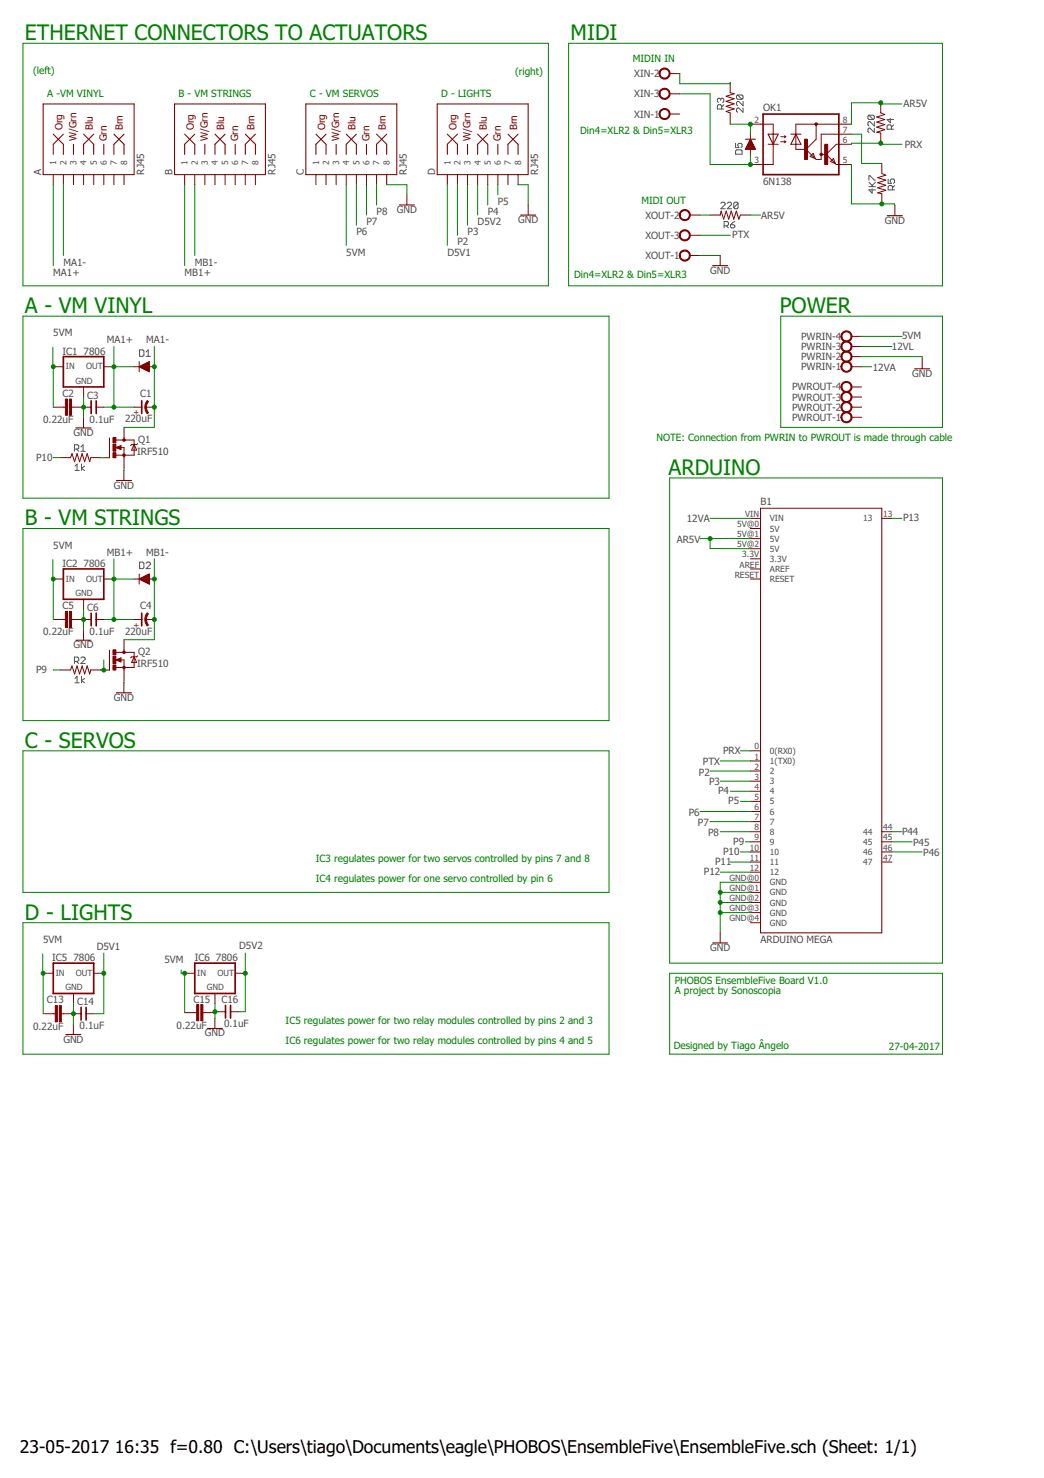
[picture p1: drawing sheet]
<svg xmlns="http://www.w3.org/2000/svg" width="210mm" height="297mm" viewBox="0 0 210 297" stroke-linecap="round" stroke-linejoin="round" font-family="sans-serif">
<g fill="none" stroke="#505050" stroke-width=".2">
<path d="M144.9 20l-.2-.3-.5 .3v.4l.2 .2M144.9 20l.2-.3 .4 .3v.4l-.2 .2M144.9 20v.2M148.3 19.1h.9l.2 .2v.4l-.2 .3M148.3 19.1l-.2 .2v.4l.2 .3h.9M148.3 19.1l.9 .9M145.1 21.9v-.6l-.2-.3h-.5l-.2 .3v.6h1.3M145.5 21l-.4 .5M147.9 30.3l.2-.2h.9l.2 .2v.7h-1.3zM147.9 28.8v.9h.6l-.2-.7 .2-.2h.5l.2 .2v.4l-.2 .3M149.4 20.4v.9l-.9-.9-.4 .2v.4l.2 .3M149.4 21.7v.9l-.9-.9-.4 .2v.5l.2 .2"/>
<path d="M174.7 23.2h.9l.2 .2v.4l-.2 .2M174.7 23.2l-.2 .2v.4l.2 .2h.9M174.7 23.2l.9 .8M174.7 37.5h1.3M174.7 36.6l.9 .9M174.7 36.2v-.9h.2l.9 .9h.2M175.3 38v.8l-.6-.6h1.3M175.8 24.4v.9l-.9-.9h-.2l-.2 .3v.4l.2 .2M175.8 25.8v.8l-.9-.8h-.2l-.2 .2v.4l.2 .2M176 36.6l-.7 .7M178.6 36v.9h.6l-.2-.5 .2-.4h.4l.3 .2v.4l-.3 .3M179 23.8v.9l-.6-.7h1.3"/>
<path d="M179.2 26v-.7l-.2-.2h-.4l-.2 .2v.7h1.3M179.4 38.2v-.7l-.2-.2h-.4l-.2 .2v.7h1.3M179.7 25.1l-.5 .4M179.9 37.3l-.5 .4M144.9 40.9l.2-.3h.5l.2 .3v.2l-.9 .9h.9M145.6 45.4h.6l.3-.2v-.5l-.3-.2h-.6v1.3M146 45.4l.5 .4M146.2 40.9l.3-.3h.4l.2 .3v.2l-.9 .9h.9M146.9 45.2h.6l.2 .4-.2 .2h-.4l-.2-.2zM147.7 44.5l-.8 .7M148.4 40.9v.8l-.2 .3h-.4l-.3-.3M148.4 40.9l-.2-.3h-.4l-.3 .3v.8"/>
<path d="M148.4 40.9l-.9 .8M28.1 70.3h.6l.2 .2v.9l-.2 .2h-.6zM29.4 71.6h.8M29.4 70.7l.4-.4v1.3M15 90.3h.6l.2-.3v-.4l-.2-.2h-.6v1.3M15.1 93.7l.4-.4v1.3M15.1 94.6h.8M15.4 90.3l.4 .4M16.3 89.8l.4-.4v1.3M16.3 90.7h.8M16.4 93.3v1.3M17 93.7l-.6 .4 .6 .5"/>
<path d="M28.1 113h.6l.2 .2v.9l-.2 .2h-.6zM29.4 113.2l.2-.2h.4l.2 .2v.2l-.8 .9h.8M15 132.9h.6l.2-.2v-.4l-.2-.2h-.6v1.2M15.1 136.4l.4-.5v1.3M15.1 137.2h.8M15.4 132.9l.4 .4M16.3 132.3l.2-.2h.4l.2 .2v.2l-.8 .8h.8M16.4 135.9v1.3M17 136.4l-.6 .4 .6 .4"/>
</g>
<g fill="none" stroke="#800000" stroke-width=".21">
<path d="M8.7 20.9h18.3v14.2h-18.3zM10.7 27l2 2v2M12.7 27l-2 2v2M14.8 29v2M16.8 27l2 2v2M18.8 27l-2 2v2M20.9 29v2M22.9 27l2 2v2M24.9 27l-2 2v2M35.1 20.9h18.3v14.2h-18.3zM37.1 27l2.1 2v2M39.2 27l-2.1 2v2"/>
<path d="M41.2 29v2M43.2 27l2.1 2v2M45.3 27l-2.1 2v2M47.3 29v2M49.3 27l2.1 2v2M51.4 27l-2.1 2v2M61.5 20.9h18.3v14.2h-18.3zM63.5 27l2.1 2v2M65.6 27l-2.1 2v2M67.6 29v2M69.6 27l2 2v2M71.6 27l-2 2v2"/>
<path d="M73.7 29v2M75.7 27l2 2v2M77.7 27l-2 2v2M87.9 20.9h18.3v14.2h-18.3zM89.9 27l2.1 2v2M92 27l-2.1 2v2M94 29v2M96 27l2.1 2v2M98.1 27l-2.1 2v2M100.1 29v2M102.1 27l2.1 2v2M104.2 27l-2.1 2v2"/>
<path d="M154.4 27h2.1l-1.1 2zM154.4 29h2.1M155.4 27v2M159 27h2M160 27l1 2h-2zM160 27v2M80.3 41.2h3M104.7 43.2h3M143.3 53.4h3M178.4 43.3h3M183.9 74.1h3M15.3 86h3"/>
<path d="M22 88v4M23.4 96.6h3M152.9 102.2h24.4v85.3h-24.4zM15.3 128.7h3M22 130.7v4M23.4 139.2h3M143.3 189.5h3M13.2 207.9h3.1M41.7 206.7h3"/>
</g>
<g fill="none" stroke="#800000" stroke-width=".2">
<path d="M134.6 14.8h2.1M134.6 18.9h2.1M146.8 16.6v2l.8 .2-1.6 .5 1.6 .6-1.6 .5 1.6 .5-1.6 .5 1.6 .5-1.6 .5 .8 .3v2M10.7 35.1v2M12.7 35.1v2M14.8 35.1v2M16.8 35.1v2M18.8 35.1v2M20.9 35.1v2M22.9 35.1v2M24.9 35.1v2M37.1 35.1v2"/>
<path d="M39.2 35.1v2M41.2 35.1v2M43.2 35.1v2M45.3 35.1v2M47.3 35.1v2M49.3 35.1v2M51.4 35.1v2M63.5 35.1v2M65.6 35.1v2M67.6 35.1v2M69.6 35.1v2M71.6 35.1v2"/>
<path d="M73.7 35.1v2M75.7 35.1v2M77.7 35.1v2M81.8 39.2v2M89.9 35.1v2M92 35.1v2M94 35.1v2M96 35.1v2M98.1 35.1v2M100.1 35.1v2M102.1 35.1v2M104.2 35.1v2"/>
<path d="M134.6 22.9h2.1M149.9 28h2M149.9 30h1.9M150 29.8h1.8M150.1 29.7h1.6M150.1 29.6h1.6M150.1 29.5h1.5M150.2 29.4h1.4M150.2 29.3h1.4M150.3 29.2h1.2M150.3 29.1h1.1M150.4 29h1"/>
<path d="M150.5 28.9h.8M150.5 28.8h.8M150.5 28.7h.7M150.6 28.6h.6M150.6 28.5h.5M150.7 28.4h.4M150.7 28.3h.3M150.8 28.2h.2M150.8 28.1h.2M150.9 28h.1M150.9 25h4.5v2M150.9 28l1 2h-2z"/>
<path d="M150.9 27v1M150.9 30v1M155.4 29v4.1h-4.5M157 27.5h1M157 28.5h1M157.7 27.3l.3 .2M157.7 28.3l.3 .2M158 27.5l-.3 .2M158 28.5l-.3 .2M160 29v1h2.1M163.5 30.8l.4 1.1-1-.4zM164.1 25v3l-2 2"/>
<path d="M165.1 31h1M166.1 31l2 2.1h3.1M167.6 31.9l.4 1-1.1-.4zM171.2 27h-6.1v5h-1l-2-2M171.2 25h-11.2v2M171.2 29h-3.1l-2 2M177.1 20.7v2l.8 .3-1.6 .5 1.6 .5-1.6 .5 1.6 .5-1.6 .5 1.6 .6-1.6 .5 .8 .2v2M177.3 32.9v2l.8 .3-1.6 .5 1.6 .5-1.6 .5 1.6 .5-1.6 .5 1.6 .5-1.6 .6 .8 .1v2.1M106.2 41.2v2M138.7 51.4h2M138.7 43.2h2M138.7 47.3h2"/>
<path d="M142.8 43.2h2l.2-.8 .5 1.6 .5-1.6 .5 1.6 .5-1.6 .5 1.6 .5-1.6 .5 1.6 .4-.8h2M144.8 51.4v2M179.9 41.3v2M10.7 73.7h2M16.8 77.8v2M20.9 73.7h2M27 73.7h1M28 72.7v2M28 73.7l2-1v2zM28.1 73.7h1.9M28.2 73.6h1.8M28.3 73.9h1.7"/>
<path d="M28.4 73.9h1.6M28.4 73.5h1.6M28.6 73.4h1.4M28.6 74h1.4M28.8 74.1h1.2M28.8 73.3h1.2M29 73.2h1M29 74.2h1M29.1 74.3h.9M29.1 73.1h.9M29.3 73h.7M29.3 74.4h.7"/>
<path d="M29.5 74.5h.5M29.5 72.9h.5M29.7 72.9h.3M29.7 74.6h.3M29.9 74.7h.1M29.9 72.7h.1M30 73.7h1M171.2 73.7h2M171.2 71.7h2M171.2 69.6h2M171.2 67.6h2M171.2 79.8h2"/>
<path d="M171.2 77.8h2M185.4 72.1v2M10.7 81.8h2.4M12.1 92h2.1l.3-.8 .5 1.6 .5-1.6 .5 1.6 .5-1.6 .5 1.6 .5-1.6 .5 1.6 .2-.8h2.1M14.4 81.8h3.9M16.8 84v2M19.3 81.8h1.6M20.9 92h1.1M23.3 90l1-.4v.8zM23.3 88.4h3.7v3.1h-3.7M24.2 90h.7v4M24.9 94.5v2.1"/>
<path d="M24.9 85.9v2.5M27 89.3l.5 1.2h-1zM27 81.8h1.5M27.7 89.2l-.2 .1h-1l-.3 .3M29.3 81.8h1.7M171.2 81.8h2M171.2 83.9h2M10.7 116.4h2M20.9 116.4h2M27 116.4h1M28 115.4v2M28 116.4l2-1v2"/>
<path d="M28 116.4l2 1M28 116.4h2M28.1 116.3h1.9M28.2 116.5h1.8M28.3 116.2h1.7M28.4 116.6h1.6M28.5 116.1h1.5M28.6 116.7h1.4M28.7 116h1.3M28.7 116.8h1.3M28.8 116h1.2M28.9 116.8h1.1"/>
<path d="M29 115.8h1M29.1 116.9h.9M29.2 115.8h.8M29.3 117h.7M29.4 115.7h.6M29.5 117.1h.5M29.5 115.6h.5M29.6 117.2h.4M29.7 115.5h.3M29.8 117.3h.2M29.9 115.4h.1M30 116.4h1"/>
<path d="M30 117.4h.1M150.9 106.2h2M150.9 116.4h2M150.9 108.2h2M150.9 104.2h2M150.9 110.3h2M150.9 112.3h2M150.9 114.3h2M177.3 104.2h2M10.7 124.5h2.4M12.1 134.6h2.1l.3-.8 .5 1.6 .5-1.6 .5 1.6 .5-1.6 .5 1.6 .5-1.6 .5 1.6 .2-.8h2.1M14.4 124.5h3.9"/>
<path d="M16.8 126.6v2.1M16.8 120.4v2.1M19.3 124.5h1.6M20.9 134.7h1.1M23.3 132.6l1-.4v.8zM23.3 131.1h3.7v3.1h-3.7M24.2 132.6h.7v4.1M24.9 137.2v2M24.9 128.6v2.5M27 124.5h1.5M27 132l.5 1.1h-1zM27.7 131.8l-.2 .2h-1l-.3 .2"/>
<path d="M29.3 124.5h1.7M150.9 152.9h2M150.9 155h2M150.9 157h2M150.9 159h2M150.9 150.9h2M150.9 161.1h2M150.9 163.1h2M150.9 165.1h2M150.9 167.2h2M150.9 169.2h2M150.9 171.2h2"/>
<path d="M150.9 173.2h2M150.9 175.3h2M150.9 177.3h2M150.9 179.3h2M177.3 167.2h2M177.3 169.2h2M177.3 171.2h2M177.3 173.2h2M8.7 195.6h2M14.8 199.7v2M18.8 195.6h2.1M37.1 195.6h2.1"/>
<path d="M43.2 199.7v2M47.3 195.6h2M144.8 187.5v2M150.9 185.4h2M150.9 181.4h2M150.9 183.4h2M8.7 203.7h2.4M12.3 203.7h4M14.8 205.9v2M17.3 203.7h1.5M37.1 203.5h2.5M40.8 203.5h2.4"/>
<path d="M43.2 204.7v2M43.8 203.3h1.5M46.4 203.3h1.5"/>
</g>
<path d="M24.2 89.7l-.7 .3 .7 .2v-.2h-.2M24.2 132.4l-.7 .2 .7 .2v-.2h-.2" fill="none" stroke="#800000" stroke-width=".25"/>
<g fill="#800000" stroke="#800000" stroke-width=".2">
<path d="M29.6 80.5l.2 .2-.4 1.1h-.3l.2-.8z" fill-rule="evenodd"/>
<path d="M29.1 81.8h.4v.6l.3 .6-.2 .1-.4-.7z" fill-rule="evenodd"/>
<path d="M163.9 24.8h.4v.3h-.4z" fill-rule="evenodd"/>
<path d="M164.9 30.9h.4v.3h-.4z" fill-rule="evenodd"/>
<path d="M132.9 22.1a1.11 1.11 0 0 1 1.7 .3 1.11 1.11 0 0 1-.7 1.6 1.11 1.11 0 0 1-1.4-1.1h.2a.92 .92 0 0 1 1.3-.8 .92 .92 0 0 1 .2 1.5 .92 .92 0 0 1-1.5-.4v-.3h-.2v-.3z" fill-rule="evenodd"/>
<path d="M132.9 13.9a1.11 1.11 0 0 1 1.7 .4 1.11 1.11 0 0 1-.7 1.6 1.11 1.11 0 0 1-1.4-1.1h.2a.92 .92 0 0 1 1.3-.9 .92 .92 0 0 1 .2 1.6 .92 .92 0 0 1-1.5-.5v-.2h-.2v-.3z" fill-rule="evenodd"/>
<path d="M132.9 18a1.11 1.11 0 0 1 1.7 .3 1.11 1.11 0 0 1-.7 1.6 1.11 1.11 0 0 1-1.4-1h.2a.92 .92 0 0 1 1.3-.9 .92 .92 0 0 1 .2 1.5 .92 .92 0 0 1-1.5-.4v-.2h-.2v-.4z" fill-rule="evenodd"/>
<path d="M136.9 50.5a1.11 1.11 0 0 1 1.8 .3 1.11 1.11 0 0 1-.7 1.6 1.11 1.11 0 0 1-1.4-1h.2a.91 .91 0 0 1 1.2-.9 .91 .91 0 0 1 .3 1.5 .91 .91 0 0 1-1.5-.4v-.2h-.2v-.4z" fill-rule="evenodd"/>
<path d="M136.9 42.4a1.11 1.11 0 0 1 1.8 .3 1.11 1.11 0 0 1-.7 1.6 1.11 1.11 0 0 1-1.4-1.1h.2a.92 .92 0 0 1 1.3-.8 .92 .92 0 0 1 .2 1.5 .92 .92 0 0 1-1.5-.4v-.3h-.2z" fill-rule="evenodd"/>
<path d="M136.9 46.4a1.11 1.11 0 0 1 1.8 .4 1.11 1.11 0 0 1-.7 1.6 1.11 1.11 0 0 1-1.4-1.1h.2a.91 .91 0 0 1 1.2-.9 .91 .91 0 0 1 .3 1.5 .91 .91 0 0 1-1.5-.4v-.2h-.2v-.3z" fill-rule="evenodd"/>
<path d="M169.5 72.9a1.11 1.11 0 0 1 1.7 .3 1.11 1.11 0 0 1-.7 1.6 1.11 1.11 0 0 1-1.4-1.1h.2a.91 .91 0 0 1 1.2-.9 .91 .91 0 0 1 .3 1.6 .91 .91 0 0 1-1.5-.4v-.3h-.2v-.3z" fill-rule="evenodd"/>
<path d="M169.5 70.8a1.11 1.11 0 0 1 1.7 .3 1.11 1.11 0 0 1-.7 1.6 1.11 1.11 0 0 1-1.4-1h.2a.91 .91 0 0 1 1.2-.9 .91 .91 0 0 1 .3 1.5 .91 .91 0 0 1-1.5-.4v-.2h-.2v-.3z" fill-rule="evenodd"/>
<path d="M169.5 68.8a1.11 1.11 0 0 1 1.7 .3 1.11 1.11 0 0 1-.7 1.6 1.11 1.11 0 0 1-1.4-1.1h.2a.91 .91 0 0 1 1.2-.8 .91 .91 0 0 1 .3 1.5 .91 .91 0 0 1-1.5-.4v-.3h-.2v-.3z" fill-rule="evenodd"/>
<path d="M169.5 66.8a1.11 1.11 0 0 1 1.7 .3 1.11 1.11 0 0 1-.7 1.6 1.11 1.11 0 0 1-1.4-1.1h.2a.91 .91 0 0 1 1.2-.9 .91 .91 0 0 1 .3 1.6 .91 .91 0 0 1-1.5-.4v-.3h-.2v-.3z" fill-rule="evenodd"/>
<path d="M169.5 83a1.11 1.11 0 0 1 1.7 .3 1.11 1.11 0 0 1-.7 1.6 1.11 1.11 0 0 1-1.4-1h.2a.91 .91 0 0 1 1.2-.9 .91 .91 0 0 1 .3 1.5 .91 .91 0 0 1-1.5-.4v-.2h-.2v-.4z" fill-rule="evenodd"/>
<path d="M169.5 81a1.11 1.11 0 0 1 1.7 .3 1.11 1.11 0 0 1-.7 1.6 1.11 1.11 0 0 1-1.4-1.1h.2a.91 .91 0 0 1 1.2-.8 .91 .91 0 0 1 .3 1.5 .91 .91 0 0 1-1.5-.4v-.3h-.2v-.3z" fill-rule="evenodd"/>
<path d="M169.5 79a1.11 1.11 0 0 1 1.7 .3 1.11 1.11 0 0 1-.7 1.6 1.11 1.11 0 0 1-1.4-1.1h.2a.91 .91 0 0 1 1.2-.9 .91 .91 0 0 1 .3 1.6 .91 .91 0 0 1-1.5-.4v-.3h-.2v-.3z" fill-rule="evenodd"/>
<path d="M169.5 76.9a1.11 1.11 0 0 1 1.7 .3 1.11 1.11 0 0 1-.7 1.6 1.11 1.11 0 0 1-1.4-1h.2a.91 .91 0 0 1 1.2-.9 .91 .91 0 0 1 .3 1.5 .91 .91 0 0 1-1.5-.4v-.2h-.2v-.4z" fill-rule="evenodd"/>
<path d="M29.6 123.2l.2 .2-.4 1.1h-.3l.2-.9z" fill-rule="evenodd"/>
<path d="M29.1 124.5h.4v.6l.3 .5-.2 .2-.4-.8z" fill-rule="evenodd"/>
<circle cx="24.9" cy="91.5" r=".27"/>
<circle cx="24.9" cy="88.4" r=".27"/>
<circle cx="24.9" cy="134.1" r=".27"/>
<circle cx="24.9" cy="131.1" r=".27"/>
</g>
<g fill="#800000" stroke="#800000" stroke-width=".2">
<path d="M22.7 91h.6v1h-.6z"/>
<path d="M22.7 87.9h.6v1h-.6z"/>
<path d="M22.7 89.2h.6v1.5h-.6z"/>
<path d="M13.1 80.2h.5v3.3h-.5z"/>
<path d="M13.9 80.2h.5v3.3h-.5z"/>
<path d="M161.8 28h.5v4h-.5z"/>
<path d="M165.8 29h.6v4.1h-.6z"/>
<path d="M11.1 202.1h.4v3.3h-.4z"/>
<path d="M11.9 202.1h.4v3.3h-.4z"/>
<path d="M13.1 122.9h.5v3.2h-.5z"/>
<path d="M13.9 122.9h.5v3.2h-.5z"/>
<path d="M39.5 201.9h.5v3.2h-.5z"/>
<path d="M40.4 201.9h.4v3.2h-.4z"/>
<path d="M22.7 133.6h.6v1.1h-.6z"/>
<path d="M22.7 130.6h.6v1h-.6z"/>
<path d="M22.7 131.9h.6v1.4h-.6z"/>
</g>
<g fill="none" stroke="#800000" stroke-width=".34">
<path d="M153.4 22.9h15.3v12.2h-15.3zM12.7 71.7h8.2v6.1h-8.2zM18.3 80.6v2.5M19.3 80.6v2.5M28.5 80.6v2.5M12.7 114.3h8.2v6.1h-8.2zM18.3 123.2v2.6M19.3 123.2v2.6M28.5 123.2v2.6M10.7 193.6h8.1v6.1h-8.1zM39.2 193.6h8.1v6.1h-8.1zM16.3 202.5v2.5"/>
<path d="M17.3 202.5v2.5M45.3 202.1v2.5M46.4 202.1v2.5"/>
</g>
<g fill="none" stroke="#008000" stroke-width=".2">
<path d="M4.6 8.7h105.7v48.7h-105.7zM114.3 8.7h75.2v48.7h-75.2zM136.7 18.9h6.1v14.2h8.1v-2.1M136.7 14.8v2h10.1v-.2M10.7 37.1v16.3M12.7 37.1v14.3M37.1 37.1v16.3M39.2 37.1v14.3M69.6 37.1v12.2M71.6 37.1v8.2M73.7 37.1v6.1M75.7 37.1v4.1"/>
<path d="M77.7 37.1h4.1v2.1M89.9 37.1v12.2M92 37.1v10.2M94 37.1v8.2M96 37.1v6.1M98.1 37.1v4.1M100.1 37.1v2.1M104.2 37.1h2v4.1M146.8 24.7v.3h4.1v2M171.2 33.1v7.9h8.7v.3M171.2 29v-.2h5.9v.2h4.3M171.2 27h2v5.9h4.1"/>
<path d="M181.4 20.9h-4.3v-.2h-5.9v4.3M140.7 51.4h4.1M140.7 47.3h6.1M140.7 43.2h2.1M150.9 43.2h2M4.6 63.5h117.8v36.6h-117.8zM10.6 69.8l.1 12M16.8 79.8v4.2M22.9 73.7h4.1M22.9 69.6v12.2M31 69.6v16.3h-6.1M157 63.5h32.5v22.4h-32.5z"/>
<path d="M173.2 71.7h12.2v.4M173.2 69.6h6.1M173.2 73.7h2.1M173.2 67.6h8.2M10.7 92h1.4M10.7 92h.1M16.8 81.8h.1M20.3 92h.6M20.3 92h.1M20.9 81.8h6.1M24.9 94.5h.1M24.9 94v.5"/>
<path d="M134.6 96.1h54.9v97.5h-54.9zM4.6 106.2h117.8v38.6h-117.8zM10.6 112.5l.1 12M22.9 116.4h4.1M22.9 112.3v12.2M31 112.3v16.3h-6.1M140.7 108.2h2.1M142.8 104.2h8.1M142.8 108.2v2l8.1 .1M142.8 108.2h8.1M179.3 104.2h2.1M10.7 134.6h1.4"/>
<path d="M10.7 134.6v.1M16.8 124.5h.1M16.8 122.5v4.1M20.3 134.6v.1M20.9 124.5h6.1M20.9 132.6v2.1h-.6M24.9 137.2h.1M24.9 136.7v.5M4.6 150.9h117.8v28.4h-117.8zM142.8 155h8.1M144.8 157h6.1M144.8 152.9h6.1"/>
<path d="M146.8 159h4.1M148.9 150.9h2M140.7 163.1h10.2M142.8 165.1h8.1M144.8 179.3h6.1M144.8 167.2h6.1M144.8 175.3h6.1M146.8 173.2h4.1M148.9 161.1h2M148.9 171.2h2M149.9 169.2h1M150.9 177.3h-6.1v10.2"/>
<path d="M179.3 167.2h2.1M179.3 169.2h4.1M179.3 171.2h6.1M4.6 185.4h117.8v26.5h-117.8zM8.6 191.7l.1 12M20.9 191.5v12.2h-2.1M36.4 194.9v.7h.7v7.9M49.3 191.5v11.8h-1.4M134.6 195.6h54.9v16.3h-54.9zM144.8 181.4h6.1M144.8 183.4h6.1M14.8 203.7h.1"/>
<path d="M14.8 201.7v4.2M43.2 201.7v3M43.2 203.3h.6"/>
</g>
<g fill="#008000" stroke="#008000" stroke-width=".2">
<circle cx="16.8" cy="81.8" r=".4"/>
<circle cx="177.3" cy="41" r=".4"/>
<circle cx="144.8" cy="179.3" r=".4"/>
<circle cx="144.8" cy="181.4" r=".4"/>
<circle cx="144.8" cy="183.4" r=".4"/>
<circle cx="14.8" cy="203.7" r=".4"/>
<circle cx="16.8" cy="124.5" r=".4"/>
<circle cx="43.2" cy="203.3" r=".4"/>
<circle cx="150.9" cy="33.1" r=".4"/>
<circle cx="150.9" cy="25" r=".4"/>
<circle cx="177.1" cy="28.8" r=".4"/>
<circle cx="142.8" cy="108.2" r=".4"/>
<circle cx="177.1" cy="20.7" r=".4"/>
<circle cx="10.7" cy="73.7" r=".4"/>
<circle cx="10.7" cy="116.4" r=".4"/>
<circle cx="8.7" cy="195.6" r=".4"/>
<circle cx="37.1" cy="195.6" r=".4"/>
<circle cx="20.9" cy="134.7" r=".4"/>
<circle cx="31" cy="73.7" r=".4"/>
<circle cx="31" cy="81.8" r=".4"/>
<circle cx="22.9" cy="73.7" r=".4"/>
<circle cx="22.9" cy="81.8" r=".4"/>
<circle cx="20.9" cy="195.6" r=".4"/>
<circle cx="49.3" cy="195.6" r=".4"/>
<circle cx="22.9" cy="116.4" r=".4"/>
<circle cx="22.9" cy="124.5" r=".4"/>
<circle cx="31" cy="116.4" r=".4"/>
<circle cx="31" cy="124.5" r=".4"/>
</g>
<g font-size="4.3" fill="#008000">
<text x="5" y="8.1">ETHERNET CONNECTORS TO ACTUATORS</text>
<text x="114.7" y="8.1">MIDI</text>
<text x="5" y="62.9">A - VM VINYL</text>
<text x="156.8" y="62.9">POWER</text>
<text x="134.4" y="95.4">ARDUINO</text>
<text x="5" y="105.6">B - VM STRINGS</text>
<text x="5" y="150.3">C - SERVOS</text>
<text x="5" y="184.8">D - LIGHTS</text>
</g>
<g font-size="3.5">
<text x="4" y="292">23-05-2017</text>
<text x="23.1" y="292">16:35 f=0.80 C:\Users\tiago\Documents\eagle\PHOBOS\EnsembleFive\EnsembleFive.sch (Sheet: 1/1)</text>
</g>
<g font-size="2" fill="#008000">
<text x="6.6" y="14.8">(left)</text>
<text x="103.6" y="15">(right)</text>
<text x="127.2" y="12.5">MIDIN IN</text>
<text x="9.5" y="19.5">A -VM VINYL</text>
<text x="35.9" y="19.5">B - VM STRINGS</text>
<text x="62.3" y="19.5">C - VM SERVOS</text>
<text x="88.7" y="19.5">D - LIGHTS</text>
<text x="116.7" y="27">Din4=XLR2 &amp; Din5=XLR3</text>
<text x="129" y="41">MIDI OUT</text>
<text x="115.4" y="55.8">Din4=XLR2 &amp; Din5=XLR3</text>
<text x="132" y="88.5">NOTE: Connection from PWRIN to PWROUT is made through cable</text>
<text x="63.5" y="173.3">IC3 regulates power for two servos controlled by pins 7 and 8</text>
<text x="63.5" y="177.3">IC4 regulates power for one servo controlled by pin 6</text>
<text x="135.6" y="197.8">PHOBOS EnsembleFive Board V1.0</text>
<text x="135.6" y="199.7">A project by Sonoscopia</text>
<text x="57.4" y="205.8">IC5 regulates power for two relay modules controlled by pins 2 and 3</text>
<text x="57.4" y="209.8">IC6 regulates power for two relay modules controlled by pins 4 and 5</text>
<text x="135.4" y="210.8">Designed by Tiago Ângelo</text>
<text x="178.7" y="211">27-04-2017</text>
</g>
<g font-size="2" fill="#505050">
<text x="127.5" y="15.5">XIN-2</text>
<text x="127.5" y="23.6">XIN-1</text>
<text x="127.5" y="19.6">XIN-3</text>
<text x="153.4" y="22.4">OK1</text>
<text x="181.7" y="21.5">AR5V</text>
<text x="181.9" y="29.8">PRX</text>
<text x="8.3" y="35.1" transform="rotate(-90 8.3 35.1)">A</text>
<text x="29" y="35.1" transform="rotate(-90 29 35.1)">RJ45</text>
<text x="34.7" y="35.1" transform="rotate(-90 34.7 35.1)">B</text>
<text x="55.4" y="35.1" transform="rotate(-90 55.4 35.1)">RJ45</text>
<text x="61.1" y="35.1" transform="rotate(-90 61.1 35.1)">C</text>
<text x="81.8" y="35.1" transform="rotate(-90 81.8 35.1)">RJ45</text>
<text x="87.5" y="35.1" transform="rotate(-90 87.5 35.1)">D</text>
<text x="108.2" y="35.1" transform="rotate(-90 108.2 35.1)">RJ45</text>
<text x="100.1" y="41.2">P5</text>
<text x="153.4" y="37.1">6N138</text>
<text x="71.7" y="47.3">P6</text>
<text x="73.7" y="45.3">P7</text>
<text x="75.7" y="43.2">P8</text>
<text x="79.8" y="42.8">GND</text>
<text x="94" y="47.3">P3</text>
<text x="96" y="45.3">D5V2</text>
<text x="98.1" y="43.2">P4</text>
<text x="104.2" y="44.9">GND</text>
<text x="129.8" y="43.9">XOUT-2</text>
<text x="147.2" y="47.9">PTX</text>
<text x="153" y="44">AR5V</text>
<text x="177.9" y="45">GND</text>
<text x="12.7" y="53.4">MA1-</text>
<text x="39.2" y="53.4">MB1-</text>
<text x="69.6" y="51.4">5VM</text>
<text x="89.9" y="51.4">D5V1</text>
<text x="92" y="49.3">P2</text>
<text x="129.8" y="52.1">XOUT-1</text>
<text x="129.8" y="48">XOUT-3</text>
<text x="10.7" y="55.4">MA1+</text>
<text x="37.1" y="55.4">MB1+</text>
<text x="142.8" y="55">GND</text>
<text x="10.7" y="67.6">5VM</text>
<text x="12.5" y="71.3">IC1</text>
<text x="16.8" y="71.3">7806</text>
<text x="21.5" y="69">MA1+</text>
<text x="29.4" y="69">MA1-</text>
<text x="161.1" y="70.3">PWRIN-3</text>
<text x="161.1" y="68.3">PWRIN-4</text>
<text x="179.3" y="70.3">12VL</text>
<text x="181.4" y="68.2">5VM</text>
<text x="161.1" y="74.4">PWRIN-1</text>
<text x="161.1" y="72.4">PWRIN-2</text>
<text x="175.5" y="74.5">12VA</text>
<text x="183.4" y="75.7">GND</text>
<text x="12.6" y="79.7">C2</text>
<text x="17.5" y="80.1">C3</text>
<text x="28.2" y="79.7">C1</text>
<text x="159.3" y="82.5">PWROUT-2</text>
<text x="159.3" y="80.5">PWROUT-3</text>
<text x="159.3" y="78.5">PWROUT-4</text>
<text x="8.7" y="85">0.22uF</text>
<text x="14.8" y="87.6">GND</text>
<text x="18" y="84.9">0.1uF</text>
<text x="25.1" y="84.9">220uF</text>
<text x="27.8" y="88.9">Q1</text>
<text x="159.3" y="84.6">PWROUT-1</text>
<text x="7.3" y="92.6">P10</text>
<text x="27.6" y="91.4">IRF510</text>
<text x="22.9" y="98.2">GND</text>
<text x="152.9" y="101.5">B1</text>
<text x="138.1" y="105">12VA</text>
<text x="181.6" y="104.8">P13</text>
<text x="10.7" y="110.3">5VM</text>
<text x="12.5" y="113.9">IC2</text>
<text x="16.8" y="113.9">7806</text>
<text x="21.5" y="111.7">MB1+</text>
<text x="29.4" y="111.7">MB1-</text>
<text x="136.1" y="109.1">AR5V</text>
<text x="12.6" y="122.4">C5</text>
<text x="17.5" y="122.8">C6</text>
<text x="28.2" y="122.4">C4</text>
<text x="8.7" y="127.7">0.22uF</text>
<text x="14.8" y="130.3">GND</text>
<text x="18" y="127.6">0.1uF</text>
<text x="25.1" y="127.5">220uF</text>
<text x="27.8" y="131.6">Q2</text>
<text x="7.3" y="135.3">P9</text>
<text x="27.6" y="134">IRF510</text>
<text x="22.9" y="140.9">GND</text>
<text x="140.5" y="156">P2</text>
<text x="141.3" y="153.8">PTX</text>
<text x="145.4" y="151.5">PRX</text>
<text x="142.6" y="157.8">P3</text>
<text x="144.4" y="159.6">P4</text>
<text x="146.4" y="161.7">P5</text>
<text x="138.5" y="163.9">P6</text>
<text x="140.3" y="165.9">P7</text>
<text x="142.4" y="168">P8</text>
<text x="181.4" y="167.8">P44</text>
<text x="143.8" y="173.9">P11</text>
<text x="145.4" y="171.8">P10</text>
<text x="147.4" y="169.8">P9</text>
<text x="183.6" y="170">P45</text>
<text x="185.6" y="172">P46</text>
<text x="141.5" y="175.9">P12</text>
<text x="8.7" y="189.5">5VM</text>
<text x="19.4" y="190.9">D5V1</text>
<text x="48.1" y="190.7">D5V2</text>
<text x="142.8" y="191.1">GND</text>
<text x="152.9" y="189.5">ARDUINO MEGA</text>
<text x="10.5" y="193.2">IC5</text>
<text x="14.8" y="193.2">7806</text>
<text x="33.1" y="193.6">5VM</text>
<text x="39.2" y="193.2">IC6</text>
<text x="43.4" y="193.2">7806</text>
<text x="9.4" y="201.6">C13</text>
<text x="15.5" y="202">C14</text>
<text x="38.9" y="201.6">C15</text>
<text x="44.5" y="201.6">C16</text>
<text x="6.6" y="206.9">0.22uF</text>
<text x="12.7" y="209.5">GND</text>
<text x="16" y="206.8">0.1uF</text>
<text x="35.5" y="206.7">0.22uF</text>
<text x="41.2" y="208.3">GND</text>
<text x="45" y="206.4">0.1uF</text>
</g>
<g font-size="2" fill="#800000">
<text x="12.5" y="26.2" transform="rotate(-90 12.5 26.2)">Org</text>
<text x="15.4" y="28.4" transform="rotate(-90 15.4 28.4)">W/Grn</text>
<text x="18.6" y="26.2" transform="rotate(-90 18.6 26.2)">Blu</text>
<text x="21.5" y="28.4" transform="rotate(-90 21.5 28.4)">Grn</text>
<text x="24.7" y="26.2" transform="rotate(-90 24.7 26.2)">Brn</text>
<text x="38.9" y="26.2" transform="rotate(-90 38.9 26.2)">Org</text>
<text x="41.8" y="28.4" transform="rotate(-90 41.8 28.4)">W/Grn</text>
<text x="45" y="26.2" transform="rotate(-90 45 26.2)">Blu</text>
<text x="47.9" y="28.4" transform="rotate(-90 47.9 28.4)">Grn</text>
<text x="51.1" y="26.2" transform="rotate(-90 51.1 26.2)">Brn</text>
<text x="65.4" y="26.2" transform="rotate(-90 65.4 26.2)">Org</text>
<text x="68.2" y="28.4" transform="rotate(-90 68.2 28.4)">W/Grn</text>
<text x="71.5" y="26.2" transform="rotate(-90 71.5 26.2)">Blu</text>
<text x="74.3" y="28.4" transform="rotate(-90 74.3 28.4)">Grn</text>
<text x="77.5" y="26.2" transform="rotate(-90 77.5 26.2)">Brn</text>
<text x="91.8" y="26.2" transform="rotate(-90 91.8 26.2)">Org</text>
<text x="94.6" y="28.4" transform="rotate(-90 94.6 28.4)">W/Grn</text>
<text x="97.9" y="26.2" transform="rotate(-90 97.9 26.2)">Blu</text>
<text x="100.7" y="28.4" transform="rotate(-90 100.7 28.4)">Grn</text>
<text x="104" y="26.2" transform="rotate(-90 104 26.2)">Brn</text>
</g>
<g font-size="1.7" fill="#505050">
<text x="151.7" y="24.7">2</text>
<text x="169.5" y="26.7">7</text>
<text x="169.5" y="24.7">8</text>
<text x="169.5" y="28.7">6</text>
<text x="11.3" y="33.2" transform="rotate(-90 11.3 33.2)">1</text>
<text x="13.4" y="33.2" transform="rotate(-90 13.4 33.2)">2</text>
<text x="15.4" y="33.2" transform="rotate(-90 15.4 33.2)">3</text>
<text x="17.4" y="33.2" transform="rotate(-90 17.4 33.2)">4</text>
<text x="19.4" y="33.2" transform="rotate(-90 19.4 33.2)">5</text>
<text x="21.5" y="33.2" transform="rotate(-90 21.5 33.2)">6</text>
<text x="23.5" y="33.2" transform="rotate(-90 23.5 33.2)">7</text>
<text x="25.5" y="33.2" transform="rotate(-90 25.5 33.2)">8</text>
<text x="37.7" y="33.2" transform="rotate(-90 37.7 33.2)">1</text>
<text x="39.8" y="33.2" transform="rotate(-90 39.8 33.2)">2</text>
<text x="41.8" y="33.2" transform="rotate(-90 41.8 33.2)">3</text>
<text x="43.8" y="33.2" transform="rotate(-90 43.8 33.2)">4</text>
<text x="45.9" y="33.2" transform="rotate(-90 45.9 33.2)">5</text>
<text x="47.9" y="33.2" transform="rotate(-90 47.9 33.2)">6</text>
<text x="49.9" y="33.2" transform="rotate(-90 49.9 33.2)">7</text>
<text x="51.9" y="33.2" transform="rotate(-90 51.9 33.2)">8</text>
<text x="64.1" y="33.2" transform="rotate(-90 64.1 33.2)">1</text>
<text x="66.2" y="33.2" transform="rotate(-90 66.2 33.2)">2</text>
<text x="68.2" y="33.2" transform="rotate(-90 68.2 33.2)">3</text>
<text x="70.2" y="33.2" transform="rotate(-90 70.2 33.2)">4</text>
<text x="72.3" y="33.2" transform="rotate(-90 72.3 33.2)">5</text>
<text x="74.3" y="33.2" transform="rotate(-90 74.3 33.2)">6</text>
<text x="76.3" y="33.2" transform="rotate(-90 76.3 33.2)">7</text>
<text x="78.4" y="33.2" transform="rotate(-90 78.4 33.2)">8</text>
<text x="90.5" y="33.2" transform="rotate(-90 90.5 33.2)">1</text>
<text x="92.6" y="33.2" transform="rotate(-90 92.6 33.2)">2</text>
<text x="94.6" y="33.2" transform="rotate(-90 94.6 33.2)">3</text>
<text x="96.6" y="33.2" transform="rotate(-90 96.6 33.2)">4</text>
<text x="98.7" y="33.2" transform="rotate(-90 98.7 33.2)">5</text>
<text x="100.7" y="33.2" transform="rotate(-90 100.7 33.2)">6</text>
<text x="102.7" y="33.2" transform="rotate(-90 102.7 33.2)">7</text>
<text x="104.8" y="33.2" transform="rotate(-90 104.8 33.2)">8</text>
<text x="151.7" y="32.8">3</text>
<text x="169.5" y="32.8">5</text>
<text x="13.2" y="74.2">IN</text>
<text x="15.2" y="77.2">GND</text>
<text x="17.3" y="74.2">OUT</text>
<text x="148.2" y="105.9">5V@0</text>
<text x="148.2" y="108">5V@1</text>
<text x="149.8" y="103.9">VIN</text>
<text x="154.8" y="106.8">5V</text>
<text x="154.8" y="104.8">VIN</text>
<text x="173.6" y="104.8">13</text>
<text x="177.6" y="103.9">13</text>
<text x="148.2" y="110">5V@2</text>
<text x="149.2" y="112">3.3V</text>
<text x="154.8" y="108.9">5V</text>
<text x="154.8" y="110.9">5V</text>
<text x="154.8" y="112.9">3.3V</text>
<text x="13.2" y="116.9">IN</text>
<text x="15.2" y="119.8">GND</text>
<text x="17.3" y="116.9">OUT</text>
<text x="147.7" y="116.1">RESET</text>
<text x="148.7" y="114.1">AREF</text>
<text x="154.8" y="117">RESET</text>
<text x="154.8" y="114.9">AREF</text>
<text x="151.7" y="152.7">1</text>
<text x="151.7" y="154.7">2</text>
<text x="151.7" y="150.6">0</text>
<text x="154.8" y="153.5">1(TX0)</text>
<text x="154.8" y="155.6">2</text>
<text x="154.8" y="151.5">0(RX0)</text>
<text x="151.7" y="156.7">3</text>
<text x="151.7" y="158.7">4</text>
<text x="151.7" y="160.8">5</text>
<text x="154.8" y="157.6">3</text>
<text x="154.8" y="159.6">4</text>
<text x="154.8" y="161.7">5</text>
<text x="151.7" y="162.8">6</text>
<text x="151.7" y="164.8">7</text>
<text x="151.7" y="166.9">8</text>
<text x="154.8" y="163.7">6</text>
<text x="154.8" y="165.7">7</text>
<text x="154.8" y="167.8">8</text>
<text x="173.6" y="167.8">44</text>
<text x="177.6" y="166.9">44</text>
<text x="150.8" y="170.9">10</text>
<text x="150.8" y="173">11</text>
<text x="151.7" y="168.9">9</text>
<text x="154.8" y="169.8">9</text>
<text x="154.8" y="171.8">10</text>
<text x="154.8" y="173.9">11</text>
<text x="173.6" y="169.8">45</text>
<text x="173.6" y="171.8">46</text>
<text x="173.6" y="173.9">47</text>
<text x="177.6" y="168.9">45</text>
<text x="177.6" y="170.9">46</text>
<text x="177.6" y="173">47</text>
<text x="146.7" y="177">GND@0</text>
<text x="146.7" y="179.1">GND@1</text>
<text x="150.8" y="175">12</text>
<text x="154.8" y="175.9">12</text>
<text x="154.8" y="177.9">GND</text>
<text x="154.8" y="180">GND</text>
<text x="146.7" y="185.2">GND@4</text>
<text x="146.7" y="181.1">GND@2</text>
<text x="146.7" y="183.1">GND@3</text>
<text x="154.8" y="182">GND</text>
<text x="154.8" y="184">GND</text>
<text x="154.8" y="186.1">GND</text>
<text x="11.2" y="196.1">IN</text>
<text x="15.3" y="196.1">OUT</text>
<text x="39.7" y="196.1">IN</text>
<text x="43.7" y="196.1">OUT</text>
<text x="13.1" y="199.1">GND</text>
<text x="41.6" y="199.1">GND</text>
</g>
<g font-size="1.6" fill="#800000">
<text x="26.8" y="83.5">+</text>
<text x="26.8" y="126.1">+</text>
</g>
</svg>
